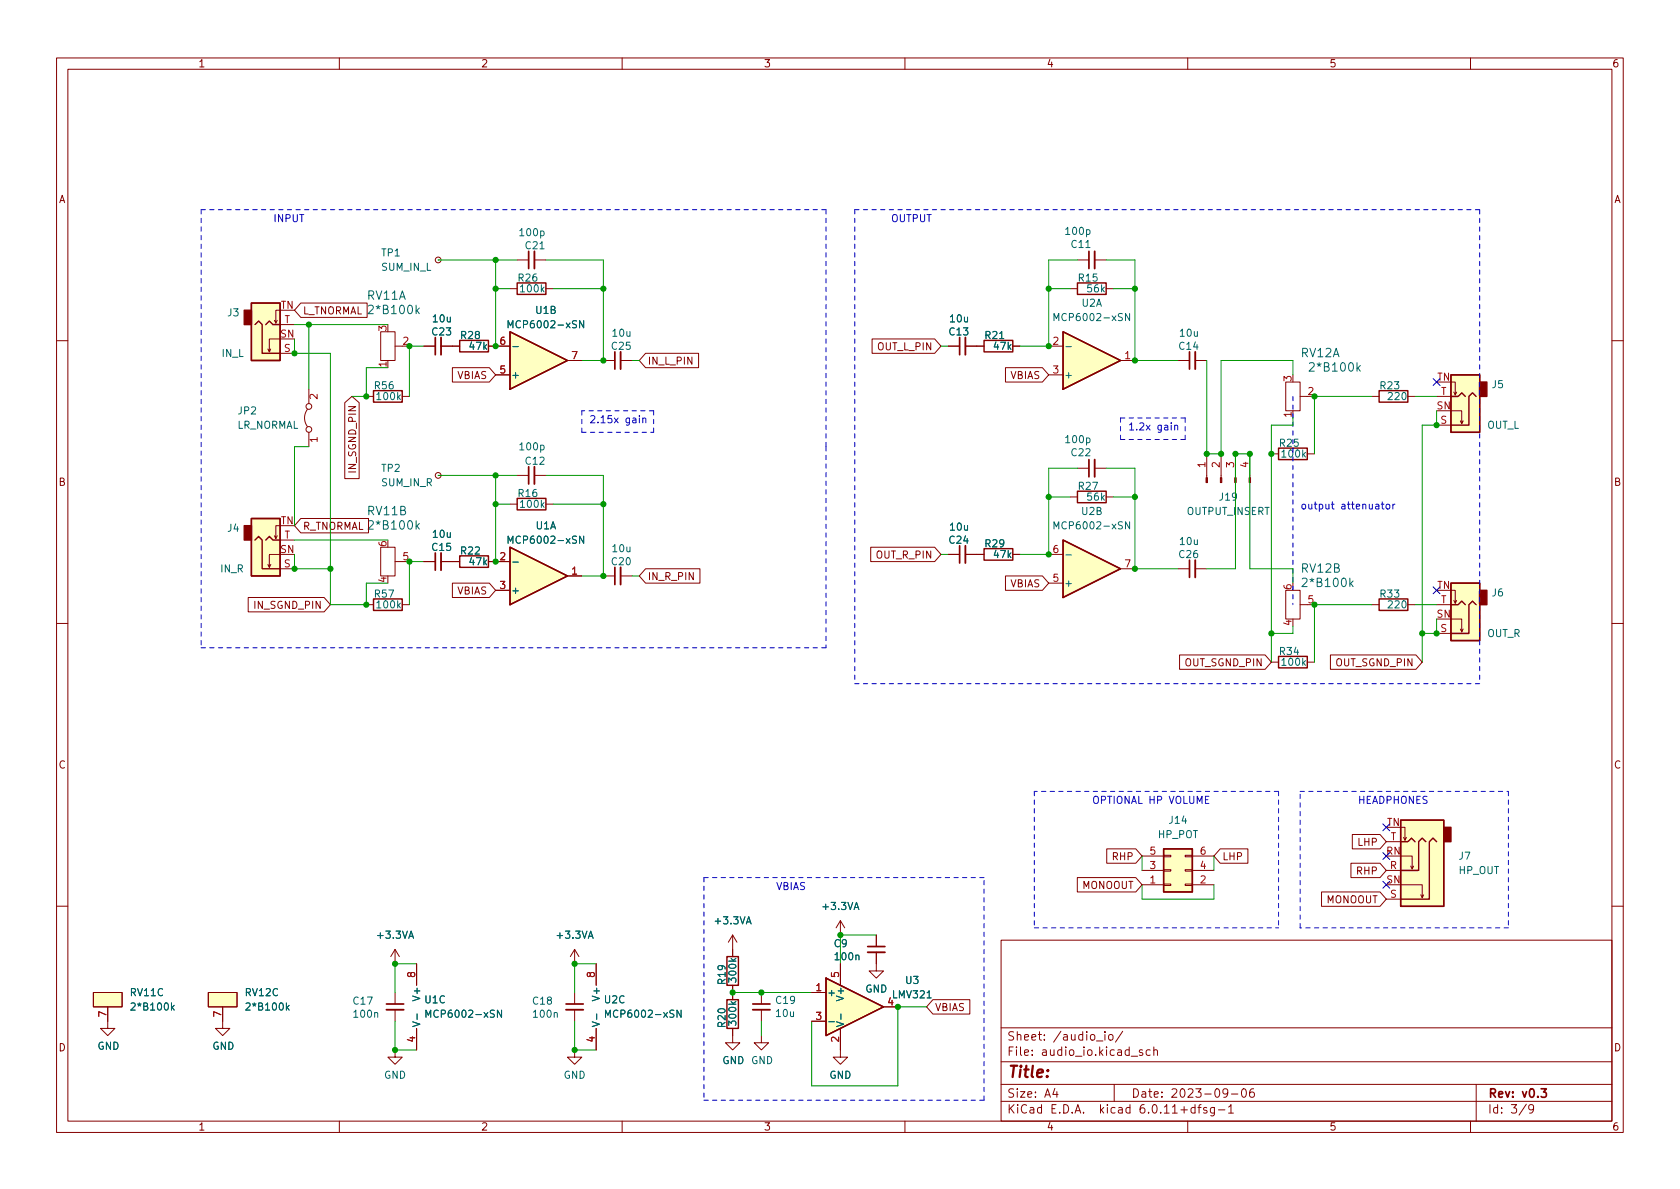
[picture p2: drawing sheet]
<svg xmlns="http://www.w3.org/2000/svg" width="297mm" height="210mm" viewBox="0 0 297 210" stroke-linecap="round" stroke-linejoin="round" font-family="sans-serif">
<g fill="none" stroke="#840000" stroke-width=".18">
<path d="M10 10.2h277v190.1h-277zM12 12.2h273v186.1h-273zM60 10.2v2M110 10.2v2M160 10.2v2M210 10.2v2M260 10.2v2M49 56.6l-.2 .5M49.5 54.9h-.7v2.2l-.3-.5M49.5 59.9h-1.9v2.3l-.2-.5M49.5 57.4h2.6M53.2 53.6h11.7v2.5h-11.7l-1.1-1.2z"/>
<path d="M67.3 58.7h2.5v5h-2.5zM77.5 46h.1M90.2 51h1.2M91.4 46h2.1M94.5 46h2M96.5 51h1.3M154.2 59.9h11.1l1.1 1.3-1.1 1.3h-11.1zM189.2 51h1.3M190.5 46h2M193.5 46h2.1M195.6 51h1.2M10 60.2h2"/>
<path d="M47.9 61.7l-.3 .5M49.5 62.5h2.6M54.4 72.4a2.54 2.54 0 0 0 0 3M54.6 68.8v2.6M54.6 76.4v2.6M61 71.2l1.2-1.1 1.3 1.1v13.4h-2.5zM64.8 70.1h1.2M68.6 63.7v1.3M69.8 61.2h1.3M71.1 70.1h1.3M74.9 61.2h2.1M78 61.2h3.3"/>
<path d="M80 65h6.5l1.1 1.3-1.1 1.3h-6.5zM86.4 61.2h3.8M87.6 66.3h2.6M100.3 63.7h2.6M106.7 63.7h2M109.7 63.7h2.1M114.1 62.5h9.4v2.5h-9.4l-1.1-1.3zM167.6 61.2h2.1M170.7 61.2h3.3M177.8 65h6.5l1.1 1.3-1.1 1.3h-6.5zM179.1 61.2h1.2M185.4 61.2h2.6"/>
<path d="M185.4 66.3h2.6M198.1 63.7h2.6M208.3 63.7h2M211.3 63.7h2.1M227.3 67.6h2.6v5h-2.6zM228.6 72.6v1.3M229.9 70.1h1.2M242.6 70.1h1.2M248.9 70.1h1.3M254 75.2h2.5M254 70.1h2.5M256.5 67.6h.8v2.2l.3-.5"/>
<path d="M256.5 72.6h1.9v2.3l.3-.5M257 69.3l.3 .5M258.2 74.4l.2 .5M285 60.2h2M47.9 99.8l-.3 .5M49 94.7l-.2 .5M49.5 93h-.7v2.2l-.3-.5M49.5 98h-1.9v2.3l-.2-.5M49.5 95.5h2.6M53.2 91.7h12v2.5h-12l-1.1-1.2zM67.3 96.8h2.5v5h-2.5zM69.8 99.3h1.3"/>
<path d="M74.9 99.3h2.1M77.5 84.1h.1M78 99.3h3.3M86.4 99.3h3.8M90.2 89.1h1.2M91.4 84.1h2.1M94.5 84.1h2M96.5 89.1h1.3M153.9 96.8h11.4l1.1 1.2-1.1 1.3h-11.4zM167.6 98h2.1M170.7 98h3.3M179.1 98h1.2"/>
<path d="M185.4 98h2.6M189.2 87.9h1.3M190.5 82.8h2M193.5 82.8h2.1M195.6 87.9h1.2M213.4 80.3v4.2M215.9 80.3v4.2M218.4 80.3v4.2M221 80.3v4.2M224.8 80.3h1.3M231.1 80.3h1.3M10 110.2h2"/>
<path d="M43.9 105.7h13.4l1.1 1.2-1.1 1.3h-13.4zM49.5 100.6h2.6M64.8 106.9h1.2M71.1 106.9h1.3M80 103.1h6.5l1.1 1.3-1.1 1.3h-6.5zM87.6 104.4h2.6M100.3 101.8h2.6M106.7 101.8h2M109.7 101.8h2.1M114.1 100.6h9.7v2.5h-9.7l-1.1-1.3zM177.8 101.8h6.5l1.1 1.3-1.1 1.3h-6.5zM185.4 103.1h2.6"/>
<path d="M198.1 100.6h2.6M208.3 100.6h2M208.6 115.8h15.1l1.1 1.3-1.1 1.3h-15.1zM211.3 100.6h2.1M224.8 117.1h1.3M227.3 104.4h2.6v5.1h-2.6zM229.9 106.9h1.2M231.1 117.1h1.3M235.2 115.8h15.1l1.2 1.3-1.2 1.3h-15.1zM242.6 106.9h1.2M248.9 106.9h1.3M254 112h2.5"/>
<path d="M254 106.9h2.5M256.5 104.4h.8v2.3l.3-.5M256.5 109.5h1.9v2.3l.3-.6M257 106.2l.3 .5M258.2 111.2l.2 .6M285 110.2h2M190.5 155.2h10.3l1.1 1.3-1.1 1.2h-10.3zM195.7 150.1h5.1l1.1 1.3-1.1 1.2h-5.1zM201.9 156.5h3.8M201.9 153.9h3.8M201.9 151.4h3.8M205.7 151.3h1.3v.2h-1.3z"/>
<path d="M205.7 153.8h1.3v.2h-1.3zM205.7 156.3h1.3v.3h-1.3zM209.5 151.3h1.3v.2h-1.3zM209.5 153.8h1.3v.2h-1.3zM209.5 156.3h1.3v.3h-1.3zM210.8 156.5h3.8M210.8 153.9h3.8M210.8 151.4h3.8M215.7 150.1h4.9v2.5h-4.9l-1.1-1.2zM233.7 157.7h10.3l1.1 1.3-1.1 1.3h-10.3zM238.9 152.6h5.1l1.1 1.3-1.1 1.3h-5.1zM239.1 147.6h4.9l1.1 1.2-1.1 1.3h-4.9z"/>
<path d="M245.1 153.9h2.5M245.1 159h2.5M245.1 148.8h2.5M247.6 146.3h.8v2.3l.3-.5M247.6 151.4h2.1v2.3l.2-.5M247.6 156.5h3.9v2.2l.2-.5M248.2 148.1l.2 .5M249.4 153.2l.3 .5M251.2 158.2l.3 .5M10 160.2h2M16.5 175.5h5.1v2.5h-5.1zM19 178v3.9h1.3l-1.3 1.2-1.2-1.2h1.2"/>
<path d="M36.8 175.5h5.1v2.5h-5.1zM39.4 178v3.9h1.2l-1.2 1.2-1.3-1.2h1.3M69.8 167.9l-.7 1.3M69.8 167.9v2.5M69.8 175.5v2M69.8 178.6v2M69.8 167.9l.8 1.3M73.7 170.4v3.8M101.6 167.9v2.5M101.6 175.5v2M101.6 178.6v2M101.6 167.9l-.8 1.3"/>
<path d="M101.6 167.9l.8 1.3M105.4 170.4v3.8M129.5 165.3v3.9M129.5 174.2v2.6M129.5 165.3l-.7 1.3M129.5 165.3l.8 1.3M134.6 175.5v2M134.6 178.6v2M143.5 175.5h2.5M148.6 162.8l-.8 1.3M148.6 162.8v2.5M148.6 170.4v3.8"/>
<path d="M148.6 162.8l.8 1.3M154.9 168.4v3.3h1.3l-1.3 1.3-1.2-1.3h1.2M154.9 165.3v2.1M156.2 178h2.5M164.9 176.8h6.6v2.5h-6.6l-1.1-1.3zM177 166.3h108v32h-108zM285 160.2h2M60 198.3v2M69.8 185.7v1.2h1.3l-1.3 1.3-1.2-1.3h1.2M73.7 181.9v3.8M101.6 185.7v1.2h1.3l-1.3 1.3-1.3-1.3h1.3M105.4 181.9v3.8"/>
<path d="M110 198.3v2M129.5 181.9v2.5h1.3l-1.3 1.3-1.2-1.3h1.2M134.6 183.1v1.3h1.3l-1.3 1.3-1.3-1.3h1.3M143.5 180.6h2.5M148.6 181.9v5h1.3l-1.3 1.3-1.3-1.3h1.3M160 198.3v2M177 194.8h108M177 191.8h108M177 187.8h108M177 181.8h108M182.5 186.5v.1M182.5 185.7v.1"/>
<path d="M184.6 183.8v.1M184.6 183v.1M196.1 183l.4-.1 .3 .3v.4l-.3 .3h-.4l-.1-.3v-.4zM197 191.8v3M198.5 182.4l-1.3 1.9M203.4 185.7l-.5-.1-.3 .3v.4l.2 .3h.6M204 185.8l.2-.2 .4 .1v.9M204 185.1v1.5M210 198.3v2M215.4 196.3h1.2M217.2 195.8l.4-.5v1.5M217.2 196.8h.9"/>
<path d="M217.7 193.5h1.2M219.7 192.6l.2-.1a.81 .81 0 0 1 .5 .7 .81 .81 0 0 1-.3 .8h-.1a.81 .81 0 0 1-.6-.6 .81 .81 0 0 1 .3-.8zM221.6 192.5a.59 .59 0 0 0-.7 .7v.5l.2 .3h.4l.2-.1 .1-.5-.2-.2-.4-.1-.3 .3M260 198.3v2M261 191.8v6.5M271.2 196l-.3 .3h-.3l-.3-.3 .1-.6 .5-.1 .2 .2a.99 .99 0 0 1-.4 1.3h-.3"/>
<circle cx="77.5" cy="46" r=".51"/>
<circle cx="54.6" cy="71.9" r=".51"/>
<circle cx="54.6" cy="75.9" r=".51"/>
<circle cx="77.5" cy="84.1" r=".51"/>
</g>
<g fill="#ffffc2" stroke="#ffffc2" stroke-width=".18">
<path d="M205.7 150.1h5.1v7.6h-5.1z"/>
<path d="M247.6 145h7.7v15.3h-7.7z"/>
<path d="M188 58.7l10.1 5-10.1 5.1z"/>
<path d="M256.5 66.3h5.1v10.1h-5.1z"/>
<path d="M188 95.5l10.1 5.1-10.1 5.1z"/>
<path d="M146 173l10.2 5-10.2 5.1z"/>
<path d="M16.5 175.5h5.1v2.5h-5.1z"/>
<path d="M36.8 175.5h5.1v2.5h-5.1z"/>
<path d="M256.5 103.1h5.1v10.2h-5.1z"/>
<path d="M90.2 58.7l10.1 5-10.1 5.1z"/>
<path d="M44.4 91.7h5.1v10.1h-5.1z"/>
<path d="M90.2 96.8l10.1 5-10.1 5.1z"/>
<path d="M44.4 53.6h5.1v10.1h-5.1z"/>
</g>
<g fill="none" stroke="#840000" stroke-width=".25">
<path d="M44.4 53.6h5.1v10.1h-5.1zM45.1 57.4l.6-.6 .7 .6v5.1h3.1M47 57.4l.6-.6 .7 .6h1.2M90.2 58.7l10.1 5-10.1 5.1zM91.4 50h5.1v2.1h-5.1zM188 58.7l10.1 5-10.1 5.1zM190.5 50h5.1v2.1h-5.1zM66 69.1h5.1v2h-5.1zM81.3 60.2h5.1v2h-5.1zM174 60.2h5.1v2h-5.1zM226.1 79.2h5v2.1h-5zM243.8 69.1h5.1v2h-5.1z"/>
<path d="M256.5 66.3h5.1v10.1h-5.1zM256.5 70.1h1.3l.6-.6 .7 .6M261 70.1l-.7-.6-.6 .6v5.1h-3.2M44.4 91.7h5.1v10.1h-5.1zM45.1 95.5l.6-.6 .7 .6v5.1h3.1M47 95.5l.6-.6 .7 .6h1.2M81.3 98.3h5.1v2h-5.1zM90.2 96.8l10.1 5-10.1 5.1zM91.4 88.1h5.1v2.1h-5.1zM174 97h5.1v2.1h-5.1zM188 95.5l10.1 5.1-10.1 5.1zM190.5 86.9h5.1v2h-5.1z"/>
<path d="M66 105.9h5.1v2h-5.1zM226.1 116.1h5v2h-5zM243.8 105.9h5.1v2h-5.1zM256.5 103.1h5.1v10.2h-5.1zM256.5 106.9h1.3l.6-.6 .7 .6M261 106.9l-.7-.6-.6 .6v5.1h-3.2M205.7 150.1h5.1v7.6h-5.1zM247.6 145h7.7v15.3h-7.7zM247.6 148.8h1.3l.7-.6 .6 .6M252.1 148.8l-.6-.6-.7 .6v5.1h-3.2M254 148.8l-.6-.6-.7 .6v10.2h-5.1M128.5 169.2h2.1v5h-2.1z"/>
<path d="M128.5 176.8h2.1v5.1h-2.1zM146 173l10.2 5-10.2 5.1z"/>
</g>
<g fill="#840000" stroke="#840000" stroke-width=".25">
<path d="M255.3 146.3h1.2v2.5h-1.2z"/>
<path d="M261.6 67.6h1.3v2.5h-1.3z"/>
<path d="M261.6 104.4h1.3v2.5h-1.3z"/>
<path d="M43.2 93h1.2v2.5h-1.2z"/>
<path d="M43.2 54.9h1.2v2.5h-1.2z"/>
</g>
<g fill="none" stroke="#840000" stroke-width=".33">
<path d="M78 59.7v3M94.5 44.4v3.1M170.7 59.7v3M193.5 44.4v3.1M109.7 62.2v3.1M211.3 62.2v3.1M78 97.8v3M94.5 82.5v3.1M170.7 96.5v3.1M193.5 81.3v3M211.3 99.1v3M109.7 100.3v3.1"/>
<path d="M68.3 178.6h3.1M100.1 178.6h3M133.1 178.6h3M153.4 168.4h3.1"/>
</g>
<g fill="none" stroke="#840000" stroke-width=".3">
<path d="M77 59.7v3M93.5 44.4v3.1M169.7 59.7v3M192.5 44.4v3.1M108.7 62.2v3.1M210.3 62.2v3.1M77 97.8v3M93.5 82.5v3.1M169.7 96.5v3.1M192.5 81.3v3M210.3 99.1v3M108.7 100.3v3.1"/>
<path d="M68.3 177.5h3.1M100.1 177.5h3M133.1 177.5h3M153.4 167.4h3.1"/>
</g>
<g fill="none" stroke="#006464" stroke-width=".18">
<path d="M73.6 54v1.5M73.7 54.9l.4 .6M74.1 54.5l-.5 .5M95.5 44h.7M95.6 40.9l.4-.1 .2 .3-.1 .5h-.5M95.8 51.1l.4 .5M96.2 50.8l-.5 .5M101.9 56.8l-.5-.1-.1 .1v.4l.5 .2 .1 .3-.2 .3-.5-.1M103.2 56.7v1.3l-.7-1.3v1.3M176.8 59.9h.7M192 43.8h.7M192.1 40.7l.4-.1 .2 .3-.1 .5h-.5"/>
<path d="M198.5 55.5l-.5-.1-.2 .2v.3l.5 .3 .2 .3-.3 .2-.5-.1M199.7 55.4v1.3l-.7-1.3v1.3M70.4 70.2l.4 .5M70.8 69.8l-.5 .5M90.7 61.3h.9M95.6 78.8l.4-.1 .2 .3-.1 .5h-.5M188.5 61.3h.9M192.1 77.5l.4-.1 .2 .3-.1 .5h-.5M230.8 80l-.5 .5M239.9 64.1v1.5M240.1 65.1l.4 .5M240.5 64.6l-.6 .6"/>
<path d="M73.6 92.1v1.5M73.7 93l.4 .6M74.1 92.6l-.5 .5M90.7 99.4h.9M95.8 89.2l.4 .5M96.2 88.9l-.5 .5M101.9 94.9l-.5-.1-.1 .1v.4l.5 .2 .1 .3-.2 .3-.5-.1M103.2 94.8v1.3l-.7-1.3v1.3M188.5 98.1h.9M198.5 92.3h-.5l-.2 .1v.3l.5 .3 .2 .3-.3 .2h-.5M199.7 92.3v1.2l-.7-1.2v1.2M230.5 80.3l.3 .5"/>
<path d="M70.4 107l.4 .5M70.8 106.7l-.5 .4M230.5 117.2l.3 .5M230.8 116.8l-.5 .5M238.7 102.2v1.5M238.8 103.2l.4 .5M239.2 102.7l-.5 .6M30.3 177.4v1.2M30.4 178.1l.4 .5M30.8 177.8l-.5 .5M50.6 177.4v1.2M50.8 178.1l.3 .5"/>
<path d="M51.1 177.8l-.5 .5M66.2 179.2l.2-.2 .3 .1 .1 .8M72.3 165.9l.4-1.2 .4 1.2M72.4 165.6h.6M73.8 179.3v1M87.4 178.7l-.5-.1-.2 .3 .1 .3 .5 .2v.4l-.1 .1-.5-.1M88.7 178.6v1.3l-.7-1.3v1.3M98 179.2l.2-.2 .3 .1v.8M104 165.9l.4-1.2 .5 1.2M104.1 165.6h.6M105.5 179.3v1M119.2 178.7l-.5-.1-.3 .3 .2 .3 .5 .2v.4l-.2 .1-.5-.1"/>
<path d="M120.4 178.6v1.3l-.7-1.3v1.3M129.3 169.5l.5 .5M129.3 177.1l.5 .5M130.1 169.5l-.5 .3M130.1 177.1l-.5 .4M132 163.4l.4-1.3 .4 1.3M132.1 163h.6M148.7 179.3v1M151 160.8l.4-1.2 .5 1.2M151.1 160.5h.6M151.3 169l.2-.1h.3l.1 .8M163.9 176.5h.7"/>
<path d="M133.8 186.9a.59 .59 0 0 0-.8 .6 .59 .59 0 0 0 .8 .5v-.4h-.2M135.1 186.8v1.3l-.7-1.3v1.3M135.7 186.8a.64 .64 0 0 1 .7 .7 .64 .64 0 0 1-.7 .6zM146.6 180.7h.9"/>
</g>
<g fill="#840000" stroke="#840000" stroke-width=".18">
<path d="M220.9 84.5h.2v.8h-.2z"/>
<path d="M218.3 84.5h.3v.8h-.3z"/>
<path d="M215.8 84.5h.2v.8h-.2z"/>
<path d="M213.2 84.5h.3v.8h-.3z"/>
</g>
<path d="M56.1 77.7h-1.3l.4 .4M56.1 69.7v.8l-.9-.8-.4 .3 .1 .5" fill="none" stroke="#a90000" stroke-width=".18"/>
<path d="M108.6 73.9l.7 .9M109.3 73.9l-.7 .9M202.7 75.2l.6 .8M203.3 75.2l-.6 .8M235.4 89.2h.5M235.6 88.7v1.1l.3 .2M245.2 89.2h.3l.2 .2v.4l-.2 .2-.3-.1-.1-.1zM246.3 89.2v.8M246.6 89.2l-.3 .2" fill="none" stroke="#0000c2" stroke-width=".18"/>
<g fill="none" stroke="#0000c2" stroke-width=".18" stroke-dasharray=".8 .8">
<path d="M35.6 37.1v77.4M146 37.1v41.9M146 37.1h-110.4M151.1 37.1v83.8M151.1 37.1h110.5M261.6 37.1v83.8M102.9 76.4h12.7M102.9 72.6v3.8M115.6 76.4v-3.8M115.6 72.6h-12.7M146 79v35.5M198.1 73.9v3.8"/>
<path d="M198.1 77.7h11.4M209.5 73.9h-11.4M209.5 77.7v-3.8M228.6 70.1v36.8M35.6 114.5h110.4M182.9 139.9v24.2M226.1 139.9h-43.2M226.1 139.9v24.2M229.9 139.9h36.8M261.6 120.9h-110.5M266.7 139.9v24.2M124.5 155.2h49.5"/>
<path d="M124.5 155.2v39.4M182.9 164.1h43.2M229.9 164.1v-24.2M266.7 164.1h-36.8M124.5 194.6h49.5M174 194.6v-39.4"/>
</g>
<g fill="none" stroke="#009600" stroke-width=".18">
<path d="M52.1 59.9v2.6h6.3v44.4h6.4v-3.8h3.8M52.1 57.4h16.5M54.6 57.4v11.4M77.5 46h13.9M87.6 51h2.6M87.6 46v15.2M96.5 46h10.2v17.7h-3.8M97.8 51h8.9M185.4 51h3.8M190.5 46h-5.1v15.2h-5.1M195.6 46h5.1v17.7h7.6M196.8 51h3.9"/>
<path d="M54.6 79h-2.5v14M68.6 65h-3.8v5.1h-2.6M74.9 61.2h-2.5v8.9M111.8 63.7h1.2M166.4 61.2h1.2M213.4 63.7v16.6h2.5v-16.6h12.7v2.6M228.6 73.9v1.3h-3.8v41.9M242.6 70.1h-10.2v10.2M250.2 70.1h3.8M254 72.6v2.6h-2.5v41.9M52.1 98v2.6h6.3M52.1 95.5h16.5"/>
<path d="M74.9 99.3h-2.5v7.6M77.5 84.1h13.9M87.6 84.1v15.2M87.6 89.1h2.6M96.5 84.1h10.2v17.7h-3.8M97.8 89.1h8.9M166.4 98h1.2M185.4 87.9h3.8M190.5 82.8h-5.1v15.2h-5.1M195.6 82.8h5.1v17.8h7.6M196.8 87.9h3.9M111.8 101.8h1.2"/>
<path d="M213.4 100.6h5v-20.3h2.6v20.3h7.6v2.5M228.6 110.7v1.3h-3.8M242.6 106.9h-10.2v10.2M250.2 106.9h3.8M254 109.5v2.5h-2.5M201.9 151.4v2.5M201.9 156.5v2.5h12.7v-2.5M214.6 151.4v2.5M73.7 170.4h-3.9v5.1M105.4 170.4h-3.8v5.1M129.5 175.5h14M154.9 165.3h-6.3v5.1"/>
<path d="M163.8 178h-5.1v14h-15.2v-11.4M69.8 180.6v5.1h3.9M101.6 180.6v5.1h3.8M134.6 180.6v2.5"/>
</g>
<path d="M253.4 66.9l1.2 1.3M254.6 66.9l-1.2 1.3M253.4 103.8l1.2 1.2M254.6 103.8l-1.2 1.2M244.5 155.8l1.2 1.3M244.5 150.8l1.2 1.2M244.5 145.7l1.2 1.2M245.7 155.8l-1.2 1.3M245.7 150.8l-1.2 1.2M245.7 145.7l-1.2 1.2" fill="none" stroke="#000084" stroke-width=".18"/>
<g fill="#009600" stroke="#009600" stroke-width=".18">
<circle cx="52.1" cy="62.5" r=".46"/>
<circle cx="54.6" cy="57.4" r=".46"/>
<circle cx="72.4" cy="61.2" r=".46"/>
<circle cx="87.6" cy="61.2" r=".46"/>
<circle cx="87.6" cy="84.1" r=".46"/>
<circle cx="185.4" cy="61.2" r=".46"/>
<circle cx="185.4" cy="51" r=".46"/>
<circle cx="106.7" cy="101.8" r=".46"/>
<circle cx="148.6" cy="165.3" r=".46"/>
<circle cx="158.7" cy="178" r=".46"/>
<circle cx="106.7" cy="89.1" r=".46"/>
<circle cx="185.4" cy="98" r=".46"/>
<circle cx="185.4" cy="87.9" r=".46"/>
<circle cx="69.8" cy="170.4" r=".46"/>
<circle cx="101.6" cy="170.4" r=".46"/>
<circle cx="101.6" cy="185.7" r=".46"/>
<circle cx="106.7" cy="63.7" r=".46"/>
<circle cx="87.6" cy="99.3" r=".46"/>
<circle cx="87.6" cy="89.1" r=".46"/>
<circle cx="87.6" cy="51" r=".46"/>
<circle cx="87.6" cy="46" r=".46"/>
<circle cx="106.7" cy="51" r=".46"/>
<circle cx="134.6" cy="175.5" r=".46"/>
<circle cx="129.5" cy="175.5" r=".46"/>
<circle cx="64.8" cy="106.9" r=".46"/>
<circle cx="58.4" cy="100.6" r=".46"/>
<circle cx="72.4" cy="99.3" r=".46"/>
<circle cx="52.1" cy="100.6" r=".46"/>
<circle cx="64.8" cy="70.1" r=".46"/>
<circle cx="69.8" cy="185.7" r=".46"/>
<circle cx="251.5" cy="112" r=".46"/>
<circle cx="200.7" cy="100.6" r=".46"/>
<circle cx="232.4" cy="106.9" r=".46"/>
<circle cx="224.8" cy="112" r=".46"/>
<circle cx="200.7" cy="51" r=".46"/>
<circle cx="200.7" cy="63.7" r=".46"/>
<circle cx="254" cy="75.2" r=".46"/>
<circle cx="224.8" cy="80.3" r=".46"/>
<circle cx="232.4" cy="70.1" r=".46"/>
<circle cx="200.7" cy="87.9" r=".46"/>
<circle cx="213.4" cy="80.3" r=".46"/>
<circle cx="254" cy="112" r=".46"/>
<circle cx="218.4" cy="80.3" r=".46"/>
<circle cx="215.9" cy="80.3" r=".46"/>
<circle cx="221" cy="80.3" r=".46"/>
</g>
<text font-size="2.8" fill="#840000" x="178" y="191.2">Title:</text>
<g font-size="2.1" fill="#006464">
<text x="64.8" y="53.5">RV11A</text>
<text x="64.8" y="56">2*B100k</text>
<text x="229.9" y="63.6">RV12A</text>
<text x="231.2" y="66.2">2*B100k</text>
<text x="64.8" y="91.6">RV11B</text>
<text x="64.8" y="94.1">2*B100k</text>
<text x="229.9" y="101.7">RV12B</text>
<text x="229.9" y="104.3">2*B100k</text>
</g>
<g font-size="2.1" fill="#840000">
<text x="178" y="184.5">Sheet:</text>
<text x="186.2" y="184.5">/audio_io/</text>
<text x="178" y="187.2">File:</text>
<text x="184.4" y="187.2">audio_io.kicad_sch</text>
<text x="178" y="197.4">KiCad</text>
<text x="178" y="194.6">Size:</text>
<text x="184.7" y="194.6">A4</text>
<text x="185.7" y="197.4">E.D.A.</text>
<text x="194.6" y="197.4">kicad</text>
<text x="200" y="194.6">Date:</text>
<text x="201.8" y="197.4">6.0.11+dfsg-1</text>
<text x="207" y="194.6">2023-09-06</text>
<text x="263" y="194.6">Rev:</text>
<text x="263" y="197.4">Id:</text>
<text x="267.1" y="197.4">3/9</text>
<text x="269.1" y="194.6">v0.3</text>
</g>
<g font-size="1.8" fill="#840000">
<text x="35" y="12.3">1</text>
<text x="85" y="12.3">2</text>
<text x="135" y="12.3">3</text>
<text x="185" y="12.3">4</text>
<text x="235" y="12.3">5</text>
<text x="285" y="12.3">6</text>
<text x="10.4" y="36.3">A</text>
<text x="285.4" y="36.3">A</text>
<text x="53.5" y="56">L_TNORMAL</text>
<text x="114.5" y="64.9">IN_L_PIN</text>
<text x="155" y="62.3">OUT_L_PIN</text>
<text x="80.8" y="67.4">VBIAS</text>
<text x="178.6" y="67.4">VBIAS</text>
<text x="63.3" y="83.8" transform="rotate(-90 63.3 83.8)">IN_SGND_PIN</text>
<text x="10.3" y="86.3">B</text>
<text x="285.3" y="86.3">B</text>
<text x="53.5" y="94.1">R_TNORMAL</text>
<text x="154.7" y="99.2">OUT_R_PIN</text>
<text x="80.8" y="105.5">VBIAS</text>
<text x="114.5" y="103">IN_R_PIN</text>
<text x="178.6" y="104.2">VBIAS</text>
<text x="44.7" y="108">IN_SGND_PIN</text>
<text x="209.4" y="118.2">OUT_SGND_PIN</text>
<text x="236" y="118.2">OUT_SGND_PIN</text>
<text x="10.3" y="136.3">C</text>
<text x="285.3" y="136.3">C</text>
<text x="239.9" y="150">LHP</text>
<text x="196.5" y="152.5">RHP</text>
<text x="216.1" y="152.5">LHP</text>
<text x="239.7" y="155">RHP</text>
<text x="191.3" y="157.6">MONOOUT</text>
<text x="234.5" y="160.1">MONOOUT</text>
<text x="165.3" y="179.2">VBIAS</text>
<text x="10.3" y="186.3">D</text>
<text x="285.3" y="186.3">D</text>
<text x="35" y="200.3">1</text>
<text x="85" y="200.3">2</text>
<text x="135" y="200.3">3</text>
<text x="185" y="200.3">4</text>
<text x="235" y="200.3">5</text>
<text x="285" y="200.3">6</text>
</g>
<g font-size="1.8" fill="#0000c2">
<text x="48.3" y="39.3">INPUT</text>
<text x="157.5" y="39.3">OUTPUT</text>
<text x="104.1" y="74.8">2.15x</text>
<text x="110.5" y="74.8">gain</text>
<text x="199.4" y="76.1">1.2x</text>
<text x="204.6" y="76.1">gain</text>
<text x="229.9" y="90.1">output</text>
<text x="237" y="90.1">attenuator</text>
<text x="193" y="142.1">OPTIONAL HP</text>
<text x="206.8" y="142.1">VOLUME</text>
<text x="240" y="142.1">HEADPHONES</text>
<text x="137.2" y="157.4">VBIAS</text>
</g>
<g font-size="1.8" fill="#006464">
<text x="188.1" y="41.9">100p</text>
<text x="67.3" y="45.7">TP1</text>
<text x="91.6" y="42.1">100p</text>
<text x="92.7" y="44.5">C21</text>
<text x="189.2" y="44.2">C11</text>
<text x="67.3" y="48.3">SUM_IN_L</text>
<text x="91.4" y="50.2">R26</text>
<text x="91.7" y="52.1">100k</text>
<text x="190.5" y="50.2">R15</text>
<text x="192" y="52.1">56k</text>
<text x="40.1" y="56.3">J3</text>
<text x="76.2" y="59.7">C23</text>
<text x="76.3" y="57.4">10u</text>
<text x="89.5" y="58.4">MCP6002-xSN</text>
<text x="94.5" y="55.9">U1B</text>
<text x="108" y="59.9">10u</text>
<text x="167.6" y="59.7">C13</text>
<text x="167.7" y="57.4">10u</text>
<text x="186" y="57.2">MCP6002-xSN</text>
<text x="191.1" y="54.6">U2A</text>
<text x="208.4" y="59.9">10u</text>
<text x="39.1" y="63.5">IN_L</text>
<text x="81.2" y="60.3">R28</text>
<text x="82.8" y="62.2">47k</text>
<text x="107.9" y="62.2">C25</text>
<text x="174" y="60.3">R21</text>
<text x="175.5" y="62.2">47k</text>
<text x="208.2" y="62.2">C14</text>
<text x="66" y="69.2">R56</text>
<text x="66.3" y="71.1">100k</text>
<text x="90.3" y="67.3">+</text>
<text x="188.1" y="67.3">+</text>
<text x="243.8" y="69.2">R23</text>
<text x="245.1" y="71.1">220</text>
<text x="263.7" y="69">J5</text>
<text x="41.9" y="73.7">JP2</text>
<text x="41.9" y="76.2">LR_NORMAL</text>
<text x="262.9" y="76.2">OUT_L</text>
<text x="67.3" y="83.8">TP2</text>
<text x="91.6" y="80">100p</text>
<text x="92.7" y="82.6">C12</text>
<text x="188.1" y="78.7">100p</text>
<text x="189.2" y="81.1">C22</text>
<text x="226" y="79.4">R25</text>
<text x="226.3" y="81.3">100k</text>
<text x="67.3" y="86.4">SUM_IN_R</text>
<text x="91.4" y="88.3">R16</text>
<text x="190.5" y="87">R27</text>
<text x="192" y="88.9">56k</text>
<text x="215.4" y="88.9">J19</text>
<text x="40.1" y="94.4">J4</text>
<text x="76.3" y="95.5">10u</text>
<text x="91.7" y="90.2">100k</text>
<text x="94.6" y="94">U1A</text>
<text x="167.7" y="94.2">10u</text>
<text x="186" y="94">MCP6002-xSN</text>
<text x="191.1" y="91.4">U2B</text>
<text x="209.7" y="91.4">OUTPUT_INSERT</text>
<text x="38.9" y="101.6">IN_R</text>
<text x="76.2" y="97.8">C15</text>
<text x="81.2" y="98.4">R22</text>
<text x="82.8" y="100.3">47k</text>
<text x="89.5" y="96.5">MCP6002-xSN</text>
<text x="107.9" y="100.3">C20</text>
<text x="108" y="98">10u</text>
<text x="167.6" y="96.5">C24</text>
<text x="174" y="97.2">R29</text>
<text x="175.5" y="99.1">47k</text>
<text x="208.2" y="99.1">C26</text>
<text x="208.4" y="96.7">10u</text>
<text x="66" y="106">R57</text>
<text x="66.3" y="108">100k</text>
<text x="90.3" y="105.4">+</text>
<text x="188.1" y="104.1">+</text>
<text x="243.8" y="106">R33</text>
<text x="245.1" y="108">220</text>
<text x="263.7" y="105.8">J6</text>
<text x="262.9" y="113">OUT_R</text>
<text x="226" y="116.2">R34</text>
<text x="226.3" y="118.1">100k</text>
<text x="204.6" y="148.6">HP_POT</text>
<text x="206.5" y="146.1">J14</text>
<text x="257.8" y="152.4">J7</text>
<text x="257.8" y="154.9">HP_OUT</text>
<text x="145.1" y="161.3">+3.3VA</text>
<text x="66.4" y="166.4">+3.3VA</text>
<text x="98.1" y="166.4">+3.3VA</text>
<text x="126.1" y="163.8">+3.3VA</text>
<text x="147.3" y="167.9">C9</text>
<text x="130.6" y="174" transform="rotate(-90 130.6 174)">300k</text>
<text x="147.3" y="170.2">100n</text>
<text x="22.9" y="176.5">RV11C</text>
<text x="22.9" y="179.1">2*B100k</text>
<text x="43.2" y="176.5">RV12C</text>
<text x="43.2" y="179.1">2*B100k</text>
<text x="62.2" y="178">C17</text>
<text x="74.7" y="177.2" transform="rotate(-90 74.7 177.2)">V+</text>
<text x="74.9" y="177.8">U1C</text>
<text x="94" y="178">C18</text>
<text x="106.4" y="177.2" transform="rotate(-90 106.4 177.2)">V+</text>
<text x="106.7" y="177.8">U2C</text>
<text x="128.7" y="174.3" transform="rotate(-90 128.7 174.3)">R19</text>
<text x="137" y="177.9">C19</text>
<text x="146.2" y="176.5">+</text>
<text x="149.6" y="177.2" transform="rotate(-90 149.6 177.2)">V+</text>
<text x="152.9" y="175.9">GND</text>
<text x="157.6" y="176.9">LMV321</text>
<text x="159.9" y="174.4">U3</text>
<text x="62.2" y="180.3">100n</text>
<text x="74.7" y="181.7" transform="rotate(-90 74.7 181.7)">V-</text>
<text x="74.9" y="180.3">MCP6002-xSN</text>
<text x="94" y="180.3">100n</text>
<text x="106.4" y="181.7" transform="rotate(-90 106.4 181.7)">V-</text>
<text x="106.7" y="180.3">MCP6002-xSN</text>
<text x="128.7" y="181.9" transform="rotate(-90 128.7 181.9)">R20</text>
<text x="130.6" y="181.6" transform="rotate(-90 130.6 181.6)">300k</text>
<text x="137" y="180.2">10u</text>
<text x="149.6" y="181.7" transform="rotate(-90 149.6 181.7)">V-</text>
<text x="17.2" y="186">GND</text>
<text x="37.5" y="186">GND</text>
<text x="67.8" y="191.1">GND</text>
<text x="99.6" y="191.1">GND</text>
<text x="127.7" y="188.5">GND</text>
<text x="146.6" y="191.1">GND</text>
</g>
<g font-size="1.8" fill="#a90000">
<text x="49.5" y="59.7">SN</text>
<text x="49.6" y="54.6">TN</text>
<text x="50.2" y="57.1">T</text>
<text x="68.3" y="58.7" transform="rotate(-90 68.3 58.7)">3</text>
<text x="50.1" y="62.2">S</text>
<text x="68.3" y="65.1" transform="rotate(-90 68.3 65.1)">1</text>
<text x="71.1" y="61">2</text>
<text x="88.2" y="61">6</text>
<text x="100.9" y="63.5">7</text>
<text x="186" y="61">2</text>
<text x="198.7" y="63.5">1</text>
<text x="88.2" y="66">5</text>
<text x="186" y="66">3</text>
<text x="228.3" y="67.6" transform="rotate(-90 228.3 67.6)">3</text>
<text x="231.1" y="69.8">2</text>
<text x="254" y="67.3">TN</text>
<text x="254.7" y="69.8">T</text>
<text x="228.3" y="74" transform="rotate(-90 228.3 74)">1</text>
<text x="253.9" y="72.4">SN</text>
<text x="254.6" y="74.9">S</text>
<text x="56.9" y="78.4" transform="rotate(-90 56.9 78.4)">1</text>
<text x="213.1" y="82.8" transform="rotate(-90 213.1 82.8)">1</text>
<text x="215.6" y="82.8" transform="rotate(-90 215.6 82.8)">2</text>
<text x="218.2" y="82.8" transform="rotate(-90 218.2 82.8)">3</text>
<text x="220.7" y="82.8" transform="rotate(-90 220.7 82.8)">4</text>
<text x="49.6" y="92.7">TN</text>
<text x="50.2" y="95.2">T</text>
<text x="49.5" y="97.8">SN</text>
<text x="50.1" y="100.3">S</text>
<text x="68.3" y="96.8" transform="rotate(-90 68.3 96.8)">6</text>
<text x="71.1" y="99.1">5</text>
<text x="88.2" y="99.1">2</text>
<text x="100.9" y="101.6">1</text>
<text x="186" y="97.8">6</text>
<text x="198.7" y="100.3">7</text>
<text x="68.3" y="103.2" transform="rotate(-90 68.3 103.2)">4</text>
<text x="88.2" y="104.1">3</text>
<text x="186" y="102.9">5</text>
<text x="228.3" y="104.4" transform="rotate(-90 228.3 104.4)">6</text>
<text x="231.1" y="106.7">5</text>
<text x="254" y="104.1">TN</text>
<text x="254.7" y="106.7">T</text>
<text x="228.3" y="110.8" transform="rotate(-90 228.3 110.8)">4</text>
<text x="253.9" y="109.2">SN</text>
<text x="254.6" y="111.8">S</text>
<text x="245.2" y="146">TN</text>
<text x="245.8" y="148.6">T</text>
<text x="203.2" y="153.7">3</text>
<text x="203.2" y="151.1">5</text>
<text x="212" y="153.7">4</text>
<text x="212" y="151.1">6</text>
<text x="245" y="151.1">RN</text>
<text x="245.7" y="153.7">R</text>
<text x="203.2" y="156.2">1</text>
<text x="212" y="156.2">2</text>
<text x="245" y="156.2">SN</text>
<text x="245.7" y="158.7">S</text>
<text x="73.4" y="173" transform="rotate(-90 73.4 173)">8</text>
<text x="105.2" y="173" transform="rotate(-90 105.2 173)">8</text>
<text x="148.3" y="173" transform="rotate(-90 148.3 173)">5</text>
<text x="18.8" y="180" transform="rotate(-90 18.8 180)">7</text>
<text x="39.1" y="180" transform="rotate(-90 39.1 180)">7</text>
<text x="144.1" y="175.3">1</text>
<text x="156.8" y="177.8">4</text>
<text x="73.4" y="184.4" transform="rotate(-90 73.4 184.4)">4</text>
<text x="105.2" y="184.4" transform="rotate(-90 105.2 184.4)">4</text>
<text x="144.1" y="180.3">3</text>
<text x="148.3" y="184.4" transform="rotate(-90 148.3 184.4)">2</text>
</g>
</svg>
